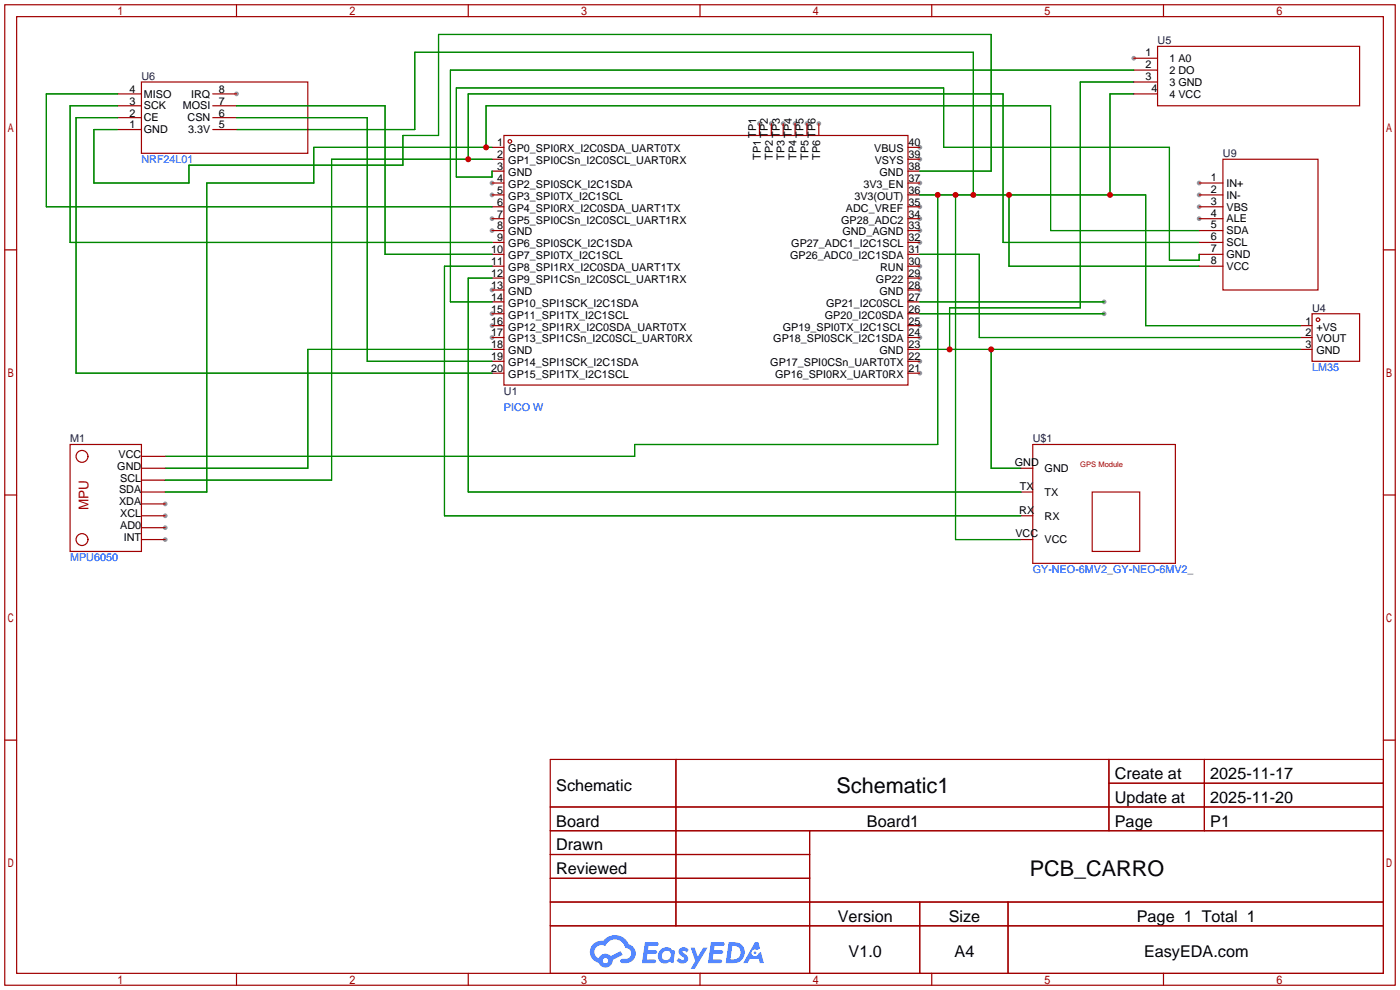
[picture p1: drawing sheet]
<svg xmlns="http://www.w3.org/2000/svg" width="299mm" height="212mm" viewBox="0 0 299 212" stroke-linecap="round" stroke-linejoin="round" font-family="sans-serif">
<g fill="#999">
<circle cx="105.2" cy="39.1" r=".51"/>
<circle cx="105.2" cy="41.7" r=".51"/>
<circle cx="105.2" cy="46.7" r=".51"/>
<circle cx="105.2" cy="49.3" r=".51"/>
<circle cx="105.2" cy="62" r=".51"/>
<circle cx="105.2" cy="67.1" r=".51"/>
<circle cx="105.2" cy="69.6" r=".51"/>
<circle cx="105.2" cy="72.1" r=".51"/>
<circle cx="196.6" cy="79.8" r=".51"/>
<circle cx="196.6" cy="77.2" r=".51"/>
<circle cx="196.6" cy="72.1" r=".51"/>
<circle cx="196.6" cy="69.6" r=".51"/>
<circle cx="196.6" cy="62" r=".51"/>
<circle cx="196.6" cy="59.4" r=".51"/>
<circle cx="196.6" cy="56.9" r=".51"/>
<circle cx="196.6" cy="51.8" r=".51"/>
<circle cx="196.6" cy="49.3" r=".51"/>
<circle cx="196.6" cy="46.7" r=".51"/>
<circle cx="196.6" cy="44.2" r=".51"/>
<circle cx="196.6" cy="39.1" r=".51"/>
<circle cx="196.6" cy="34" r=".51"/>
<circle cx="196.6" cy="31.5" r=".51"/>
<circle cx="162.3" cy="26.4" r=".51"/>
<circle cx="164.8" cy="26.4" r=".51"/>
<circle cx="167.4" cy="26.4" r=".51"/>
<circle cx="169.9" cy="26.4" r=".51"/>
<circle cx="172.5" cy="26.4" r=".51"/>
<circle cx="175" cy="26.4" r=".51"/>
<circle cx="242.3" cy="12.4" r=".51"/>
<circle cx="50.5" cy="20.1" r=".51"/>
<circle cx="35.3" cy="107.7" r=".51"/>
<circle cx="35.3" cy="110.2" r=".51"/>
<circle cx="35.3" cy="112.8" r=".51"/>
<circle cx="35.3" cy="115.3" r=".51"/>
<circle cx="256.3" cy="39.1" r=".51"/>
<circle cx="256.3" cy="41.7" r=".51"/>
<circle cx="256.3" cy="44.2" r=".51"/>
<circle cx="256.3" cy="46.7" r=".51"/>
<circle cx="236" cy="64.5" r=".51"/>
<circle cx="236" cy="67.1" r=".51"/>
</g>
<g fill="none" stroke="#a10000" stroke-width=".25">
<path d="M1 1h297.2v209.6h-297.2zM3.6 3.6h292.1v204.4h-292.1zM50.5 1v2.6M100.1 1v2.6M149.6 1v2.6M199.1 1v2.6M248.7 1v2.6M1 53.4h2.6M295.7 53.4h2.5M1 105.8h2.6M295.7 105.8h2.5M1 158.2h2.6"/>
<path d="M295.7 158.2h2.5M117.6 162.3h178.1v45.7h-178.1zM117.6 172.5h178.1M117.6 177.5h178.1M144.5 162.3v35.6M173 177.5v30.5M237 162.3v15.2M237 167.4h58.7M257.4 162.3v15.2M117.6 182.6h55.4M117.6 192.8h178.1M117.6 187.7h55.4"/>
<path d="M117.6 197.9h178.1M196.6 192.8v15.2M215.4 192.8v15.2M50.5 208v2.6M100.1 208v2.6M149.6 208v2.6M199.1 208v2.6M248.7 208v2.6"/>
</g>
<g fill="#5487ff">
<path d="M145.3 202.7a1.3 1.3 0 0 1 1.9 .3l-.4 .6a.54 .54 0 0 0-.9-.2l.1 .2a1.34 1.34 0 0 1 .9 1.8 1.47 1.47 0 0 1-2.3-.1l.5-.6 .8 .5a.31 .31 0 0 0 .4-.3 .31 .31 0 0 0-.3-.4 1.12 1.12 0 0 1-.7-1.8z"/>
<path d="M147.6 202.5h.9l.6 2 1.2-2h.9l-2.7 4.6h-.9l1-1.7z"/>
<path d="M137.8 201.4h1.7a1.31 1.31 0 0 1 1.2 .2 .4 .4 0 0 1-.3 .5l-1.8 .1-.1 .9h1.6a.4 .4 0 0 1 .4 .4 .4 .4 0 0 1-.5 .4h-1.6l-.2 1.2h1.4a.46 .46 0 0 1 .5 0 .46 .46 0 0 1 .1 .5l-.4 .2h-2.6z"/>
<path d="M151.9 201.4h1.7a1.32 1.32 0 0 1 1.2 .2 .39 .39 0 0 1-.3 .5l-1.8 .1-.1 .9h1.6a.4 .4 0 0 1 .4 .4 .4 .4 0 0 1-.4 .4h-1.7l-.2 1.2h1.4a.46 .46 0 0 1 .5 0 .46 .46 0 0 1 .1 .5l-.4 .2h-2.6z"/>
<path d="M161.3 201.4h.8l.3 1.3-.6 .4a.75 .75 0 0 0-1.1 .3 .75 .75 0 0 0 .5 1 .75 .75 0 0 0 .9-.7l.5-.2 .6 2.3h-.8l-.3-.9h-1.8l-.5 .9h-1z"/>
<path d="M155.7 201.4l-.6 4.4h1.5a2.27 2.27 0 0 0 2.6-2.2 2.27 2.27 0 0 0-2.7-2.2zM156.5 202.1a1.5 1.5 0 0 1 1.8 1.6 1.5 1.5 0 0 1-1.9 1.4h-.3z"/>
<path d="M141.2 203a1.6 1.6 0 0 0-.3 2.3 1.6 1.6 0 0 0 2.3 .2l.7 .3 .3-2.4-.1-.3-.5-.1a1.58 1.58 0 0 0-2.4 0zM141.8 203.5a.98 .98 0 0 1 1.6 .4 .98 .98 0 0 1-1.1 1.3 .94 .94 0 0 1-.9-.7 .94 .94 0 0 1 .4-1z"/>
<path d="M126.8 201.8a2.37 2.37 0 0 0 1.1 4 1.54 1.54 0 0 0 1.8 1 1.54 1.54 0 0 0 1.2-1.6l2.2-1.1-.5-.8-2 1a1.57 1.57 0 0 0-2.7 .5 1.5 1.5 0 0 1-.7-2.1 1.5 1.5 0 0 1 2.2-.5 2.23 2.23 0 0 1 2.3-1.4 2.23 2.23 0 0 1 2 1.8 1.16 1.16 0 0 1 1.2 1.1 1.16 1.16 0 0 1-1.1 1.2h-.7a.47 .47 0 0 0-.5 .4 .47 .47 0 0 0 .4 .5 2.17 2.17 0 0 0 2.5-.9 2.17 2.17 0 0 0-.3-2.7l-.8-.4a3.2 3.2 0 0 0-5.5-.7l-1.1 .1zM128.8 205.3a.6 .6 0 0 1 1.2 0 .6 .6 0 0 1-1.2 0z"/>
<circle cx="161.4" cy="203.6" r=".28"/>
</g>
<g fill="none" stroke="#a10000" stroke-width=".25">
<path d="M30.2 17.5h35.6v15.3h-35.6zM242.3 12.4h5.1M242.3 15h5.1M242.3 17.5h5.1M247.4 9.9h43.2v12.7h-43.2zM25.1 20.1h5.1M25.1 27.7h5.1M25.1 25.1h5.1M25.1 22.6h5.1M45.5 20.1h5M45.5 27.7h5M45.5 25.1h5"/>
<path d="M45.5 22.6h5M105.2 31.5h2.5M105.2 34h2.5M105.2 36.6h2.5M105.2 39.1h2.5M107.7 29h86.4v53.3h-86.4zM162.3 26.4v2.6M164.8 26.4v2.6M167.4 26.4v2.6M169.9 26.4v2.6M172.5 26.4v2.6M175 26.4v2.6"/>
<path d="M194.1 31.5h2.5M194.1 34h2.5M194.1 36.6h2.5M194.1 39.1h2.5M242.3 20.1h5.1M256.3 39.1h5.1M261.4 34h20.3v28h-20.3zM105.2 41.7h2.5M105.2 44.2h2.5M105.2 46.7h2.5M105.2 49.3h2.5M105.2 51.8h2.5"/>
<path d="M105.2 54.4h2.5M105.2 56.9h2.5M105.2 59.4h2.5M194.1 41.7h2.5M194.1 44.2h2.5M194.1 46.7h2.5M194.1 49.3h2.5M194.1 51.8h2.5M194.1 54.4h2.5M194.1 56.9h2.5M194.1 59.4h2.5M256.3 41.7h5.1"/>
<path d="M256.3 44.2h5.1M256.3 46.7h5.1M256.3 49.3h5.1M256.3 51.8h5.1M256.3 54.4h5.1M256.3 56.9h5.1M105.2 62h2.5M105.2 64.5h2.5M105.2 67.1h2.5M105.2 69.6h2.5M105.2 72.1h2.5M105.2 74.7h2.5"/>
<path d="M105.2 77.2h2.5M105.2 79.8h2.5M194.1 62h2.5M194.1 64.5h2.5M194.1 67.1h2.5M194.1 69.6h2.5M194.1 72.1h2.5M194.1 74.7h2.5M194.1 77.2h2.5M194.1 79.8h2.5M277.9 69.6h2.5M277.9 72.1h2.5"/>
<path d="M277.9 74.7h2.5M280.4 67.1h10.2v10.1h-10.2zM15 95h15.2v22.9h-15.2zM30.2 97.5h5.1M220.7 95h30.5v25.4h-30.5zM30.2 115.3h5.1M30.2 110.2h5.1M30.2 105.2h5.1M30.2 100.1h5.1M30.2 102.6h5.1M30.2 107.7h5.1M30.2 112.8h5.1"/>
<path d="M218.2 115.3h2.5M218.2 110.2h2.5M218.2 105.2h2.5M218.2 100.1h2.5M233.4 105.2h10.2v12.7h-10.2z"/>
<circle cx="109" cy="30.2" r=".38"/>
<circle cx="281.7" cy="68.3" r=".38"/>
<circle cx="17.5" cy="97.5" r="1.27"/>
<circle cx="17.5" cy="115.3" r="1.27"/>
</g>
<g fill="none" stroke="#008700" stroke-width=".25">
<path d="M242.3 17.5h-11.4v48.3h-28v8.9M242.3 15h-146v49.5h8.9M25.1 27.7h-5v11.4h20.3v-3.8h45.7v-6.3h7.6v-21.6h118.1v29.2h-15.2M25.1 20.1h-15.2v24.1h95.3M25.1 22.6h-10.1v29.2h90.2M25.1 25.1h-8.8v54.7h88.9M50.5 27.7h38.1v-16.5h119.4v30.5M50.5 22.6h31.8v31.8h22.9M50.5 25.1h28v52.1h26.7M100.1 34v-13.9h114.3v31.7h41.9M103.9 31.5v-8.9h120.6v26.7h31.8M105.2 31.5h-38.1v7.6h-22.9v66.1h-8.9"/>
<path d="M105.2 34h-34.3v68.6h-35.6M105.2 36.6v1.2h-7.7v-19h104.2v12.7h48.2v24.1h6.4v-1.2M242.3 20.1h-5.1v21.6M105.2 56.9h-10.2v53.3h123.2M105.2 59.4h-5.1v45.8h118.1M196.6 41.7h48.3v27.9h33M196.6 54.4h12.7v17.7h68.6M200.4 41.7v53.3h-64.8v2.5h-100.3M204.2 41.7v73.6h14M215.6 41.7v15.2h40.7M105.2 74.7h-39.4v25.4h-30.5M196.6 74.7h81.3"/>
<path d="M196.6 64.5h39.4M196.6 67.1h39.4M211.8 74.7v25.4h6.4"/>
</g>
<g fill="#c00">
<circle cx="211.8" cy="74.7" r=".63"/>
<circle cx="202.9" cy="74.7" r=".63"/>
<circle cx="237.2" cy="41.7" r=".63"/>
<circle cx="215.6" cy="41.7" r=".63"/>
<circle cx="208" cy="41.7" r=".63"/>
<circle cx="204.2" cy="41.7" r=".63"/>
<circle cx="200.4" cy="41.7" r=".63"/>
<circle cx="100.1" cy="34" r=".63"/>
<circle cx="103.9" cy="31.5" r=".63"/>
</g>
<g font-size="4.6">
<text x="178.8" y="169.4">Schematic1</text>
<text x="220.1" y="187.2">PCB_CARRO</text>
</g>
<g font-size="3.5">
<text x="238.3" y="166.5">Create at</text>
<text x="258.7" y="166.5">2025-11-17</text>
<text x="118.9" y="169.1">Schematic</text>
<text x="238.3" y="171.6">Update at</text>
<text x="258.7" y="171.6">2025-11-20</text>
<text x="118.9" y="176.7">Board</text>
<text x="185.3" y="176.7">Board1</text>
<text x="238.3" y="176.7">Page</text>
<text x="258.7" y="176.7">P1</text>
<text x="118.9" y="181.8">Drawn</text>
<text x="118.9" y="186.8">Reviewed</text>
<text x="179.1" y="197">Version</text>
<text x="202.8" y="197">Size</text>
<text x="243" y="197">Page 1 Total 1</text>
<text x="181.4" y="204.6">V1.0</text>
<text x="204" y="204.6">A4</text>
<text x="244.5" y="204.6">EasyEDA.com</text>
</g>
<text font-size="2.9" fill="#a00000" x="18.9" y="109" transform="rotate(-90 18.9 109)">MPU</text>
<g font-size="2.3">
<text x="244.8" y="12">1</text>
<text x="244.8" y="14.5">2</text>
<text x="244.8" y="17.1">3</text>
<text x="249.9" y="13.3">1 A0</text>
<text x="249.9" y="15.8">2 DO</text>
<text x="27.7" y="22.4">3</text>
<text x="27.7" y="19.8">4</text>
<text x="30.7" y="23.4">SCK</text>
<text x="30.7" y="20.9">MISO</text>
<text x="39.1" y="23.4">MOSI</text>
<text x="40.9" y="20.9">IRQ</text>
<text x="46.7" y="22.4">7</text>
<text x="46.7" y="19.8">8</text>
<text x="246.1" y="19.6">4</text>
<text x="249.9" y="18.3">3 GND</text>
<text x="249.9" y="20.9">4 VCC</text>
<text x="27.7" y="27.5">1</text>
<text x="27.7" y="24.9">2</text>
<text x="30.7" y="28.5">GND</text>
<text x="30.7" y="25.9">CE</text>
<text x="40.1" y="25.9">CSN</text>
<text x="40.2" y="28.5">3.3V</text>
<text x="46.7" y="27.5">5</text>
<text x="46.7" y="24.9">6</text>
<text x="161.6" y="29.4" transform="rotate(-90 161.6 29.4)">TP1</text>
<text x="164.1" y="29.4" transform="rotate(-90 164.1 29.4)">TP2</text>
<text x="166.7" y="29.4" transform="rotate(-90 166.7 29.4)">TP3</text>
<text x="169.2" y="29.4" transform="rotate(-90 169.2 29.4)">TP4</text>
<text x="171.7" y="29.4" transform="rotate(-90 171.7 29.4)">TP5</text>
<text x="174.3" y="29.4" transform="rotate(-90 174.3 29.4)">TP6</text>
<text x="106.3" y="31.3">1</text>
<text x="106.3" y="33.8">2</text>
<text x="108.6" y="32.5">GP0_SPI0RX_I2C0SDA_UART0TX</text>
<text x="108.6" y="35.1">GP1_SPI0CSn_I2C0SCL_UART0RX</text>
<text x="162.6" y="34.2" transform="rotate(-90 162.6 34.2)">TP1</text>
<text x="165.1" y="34.2" transform="rotate(-90 165.1 34.2)">TP2</text>
<text x="167.7" y="34.2" transform="rotate(-90 167.7 34.2)">TP3</text>
<text x="170.2" y="34.2" transform="rotate(-90 170.2 34.2)">TP4</text>
<text x="172.8" y="34.2" transform="rotate(-90 172.8 34.2)">TP5</text>
<text x="175.3" y="34.2" transform="rotate(-90 175.3 34.2)">TP6</text>
<text x="186.8" y="32.5">VBUS</text>
<text x="187" y="35.1">VSYS</text>
<text x="194.2" y="33.8">39</text>
<text x="194.2" y="31.3">40</text>
<text x="106.3" y="36.3">3</text>
<text x="106.3" y="38.9">4</text>
<text x="106.3" y="41.4">5</text>
<text x="108.6" y="37.6">GND</text>
<text x="108.6" y="40.2">GP2_SPI0SCK_I2C1SDA</text>
<text x="184.5" y="40.2">3V3_EN</text>
<text x="188" y="37.6">GND</text>
<text x="194.2" y="41.4">36</text>
<text x="194.2" y="38.9">37</text>
<text x="194.2" y="36.3">38</text>
<text x="258.8" y="38.7">1</text>
<text x="258.8" y="41.2">2</text>
<text x="262.1" y="39.9">IN+</text>
<text x="106.3" y="44">6</text>
<text x="106.3" y="46.5">7</text>
<text x="108.6" y="42.7">GP3_SPI0TX_I2C1SCL</text>
<text x="108.6" y="45.2">GP4_SPI0RX_I2C0SDA_UART1TX</text>
<text x="108.6" y="47.8">GP5_SPI0CSn_I2C0SCL_UART1RX</text>
<text x="179.8" y="47.8">GP28_ADC2</text>
<text x="180.8" y="45.2">ADC_VREF</text>
<text x="182.6" y="42.7">3V3(OUT)</text>
<text x="194.2" y="46.5">34</text>
<text x="194.2" y="44">35</text>
<text x="258.8" y="43.7">3</text>
<text x="258.8" y="46.3">4</text>
<text x="262.1" y="42.5">IN-</text>
<text x="262.1" y="45">VBS</text>
<text x="262.1" y="47.5">ALE</text>
<text x="106.3" y="49">8</text>
<text x="106.3" y="51.6">9</text>
<text x="108.6" y="50.3">GND</text>
<text x="108.6" y="52.9">GP6_SPI0SCK_I2C1SDA</text>
<text x="169.1" y="52.9">GP27_ADC1_I2C1SCL</text>
<text x="180" y="50.3">GND_AGND</text>
<text x="194.2" y="51.6">32</text>
<text x="194.2" y="49">33</text>
<text x="258.8" y="48.8">5</text>
<text x="258.8" y="51.4">6</text>
<text x="258.8" y="53.9">7</text>
<text x="262.1" y="50.1">SDA</text>
<text x="262.1" y="52.6">SCL</text>
<text x="105" y="54.1">10</text>
<text x="105" y="56.7">11</text>
<text x="105" y="59.2">12</text>
<text x="108.6" y="55.4">GP7_SPI0TX_I2C1SCL</text>
<text x="108.6" y="57.9">GP8_SPI1RX_I2C0SDA_UART1TX</text>
<text x="168.9" y="55.4">GP26_ADC0_I2C1SDA</text>
<text x="188.1" y="57.9">RUN</text>
<text x="194.2" y="59.2">29</text>
<text x="194.2" y="56.7">30</text>
<text x="194.2" y="54.1">31</text>
<text x="258.8" y="56.4">8</text>
<text x="262.1" y="55.2">GND</text>
<text x="262.1" y="57.7">VCC</text>
<text x="105" y="61.7">13</text>
<text x="105" y="64.3">14</text>
<text x="108.6" y="60.5">GP9_SPI1CSn_I2C0SCL_UART1RX</text>
<text x="108.6" y="63">GND</text>
<text x="108.6" y="65.6">GP10_SPI1SCK_I2C1SDA</text>
<text x="176.6" y="65.6">GP21_I2C0SCL</text>
<text x="187.2" y="60.5">GP22</text>
<text x="188" y="63">GND</text>
<text x="194.2" y="64.3">27</text>
<text x="194.2" y="61.7">28</text>
<text x="105" y="66.8">15</text>
<text x="105" y="69.4">16</text>
<text x="105" y="71.9">17</text>
<text x="108.6" y="68.1">GP11_SPI1TX_I2C1SCL</text>
<text x="108.6" y="70.6">GP12_SPI1RX_I2C0SDA_UART0TX</text>
<text x="167.3" y="70.6">GP19_SPI0TX_I2C1SCL</text>
<text x="176.3" y="68.1">GP20_I2C0SDA</text>
<text x="194.2" y="71.9">24</text>
<text x="194.2" y="69.4">25</text>
<text x="194.2" y="66.8">26</text>
<text x="279" y="71.9">2</text>
<text x="279" y="69.4">1</text>
<text x="281.4" y="70.6">+VS</text>
<text x="105" y="74.4">18</text>
<text x="105" y="77">19</text>
<text x="108.6" y="73.2">GP13_SPI1CSn_I2C0SCL_UART0RX</text>
<text x="108.6" y="75.7">GND</text>
<text x="165.3" y="73.2">GP18_SPI0SCK_I2C1SDA</text>
<text x="188" y="75.7">GND</text>
<text x="194.2" y="77">22</text>
<text x="194.2" y="74.4">23</text>
<text x="279" y="74.4">3</text>
<text x="281.4" y="75.7">GND</text>
<text x="281.4" y="73.2">VOUT</text>
<text x="105" y="79.5">20</text>
<text x="108.6" y="78.3">GP14_SPI1SCK_I2C1SDA</text>
<text x="108.6" y="80.8">GP15_SPI1TX_I2C1SCL</text>
<text x="164.6" y="78.3">GP17_SPI0CSn_UART0TX</text>
<text x="165.7" y="80.8">GP16_SPI0RX_UART0RX</text>
<text x="194.2" y="79.5">21</text>
<text x="25.1" y="100.4">GND</text>
<text x="25.3" y="97.8">VCC</text>
<text x="216.9" y="99.6">GND</text>
<text x="223.3" y="100.9">GND</text>
<text x="25.5" y="105.5">SDA</text>
<text x="25.5" y="108">XDA</text>
<text x="25.7" y="102.9">SCL</text>
<text x="218" y="104.7">TX</text>
<text x="223.3" y="106">TX</text>
<text x="25.7" y="110.5">XCL</text>
<text x="25.7" y="113.1">AD0</text>
<text x="217.9" y="109.8">RX</text>
<text x="223.3" y="111">RX</text>
<text x="26.4" y="115.6">INT</text>
<text x="217" y="114.9">VCC</text>
<text x="223.3" y="116.1">VCC</text>
</g>
<g font-size="2.3" fill="#000080">
<text x="247.4" y="9.4">U5</text>
<text x="30.2" y="17.1">U6</text>
<text x="261.4" y="33.6">U9</text>
<text x="280.4" y="66.6">U4</text>
<text x="107.7" y="84.4">U1</text>
<text x="15" y="94.5">M1</text>
<text x="220.7" y="94.5">U$1</text>
</g>
<g font-size="2.3" fill="#00f">
<text x="30.2" y="34.8">NRF24L01</text>
<text x="280.4" y="79.3">LM35</text>
<text x="107.7" y="87.9">PICO W</text>
<text x="15" y="119.9">MPU6050</text>
<text x="220.7" y="122.5">GY-NEO-6MV2_GY-NEO-6MV2_</text>
</g>
<text font-size="1.6" fill="#a00000" x="230.9" y="99.8">GPS Module</text>
</svg>
